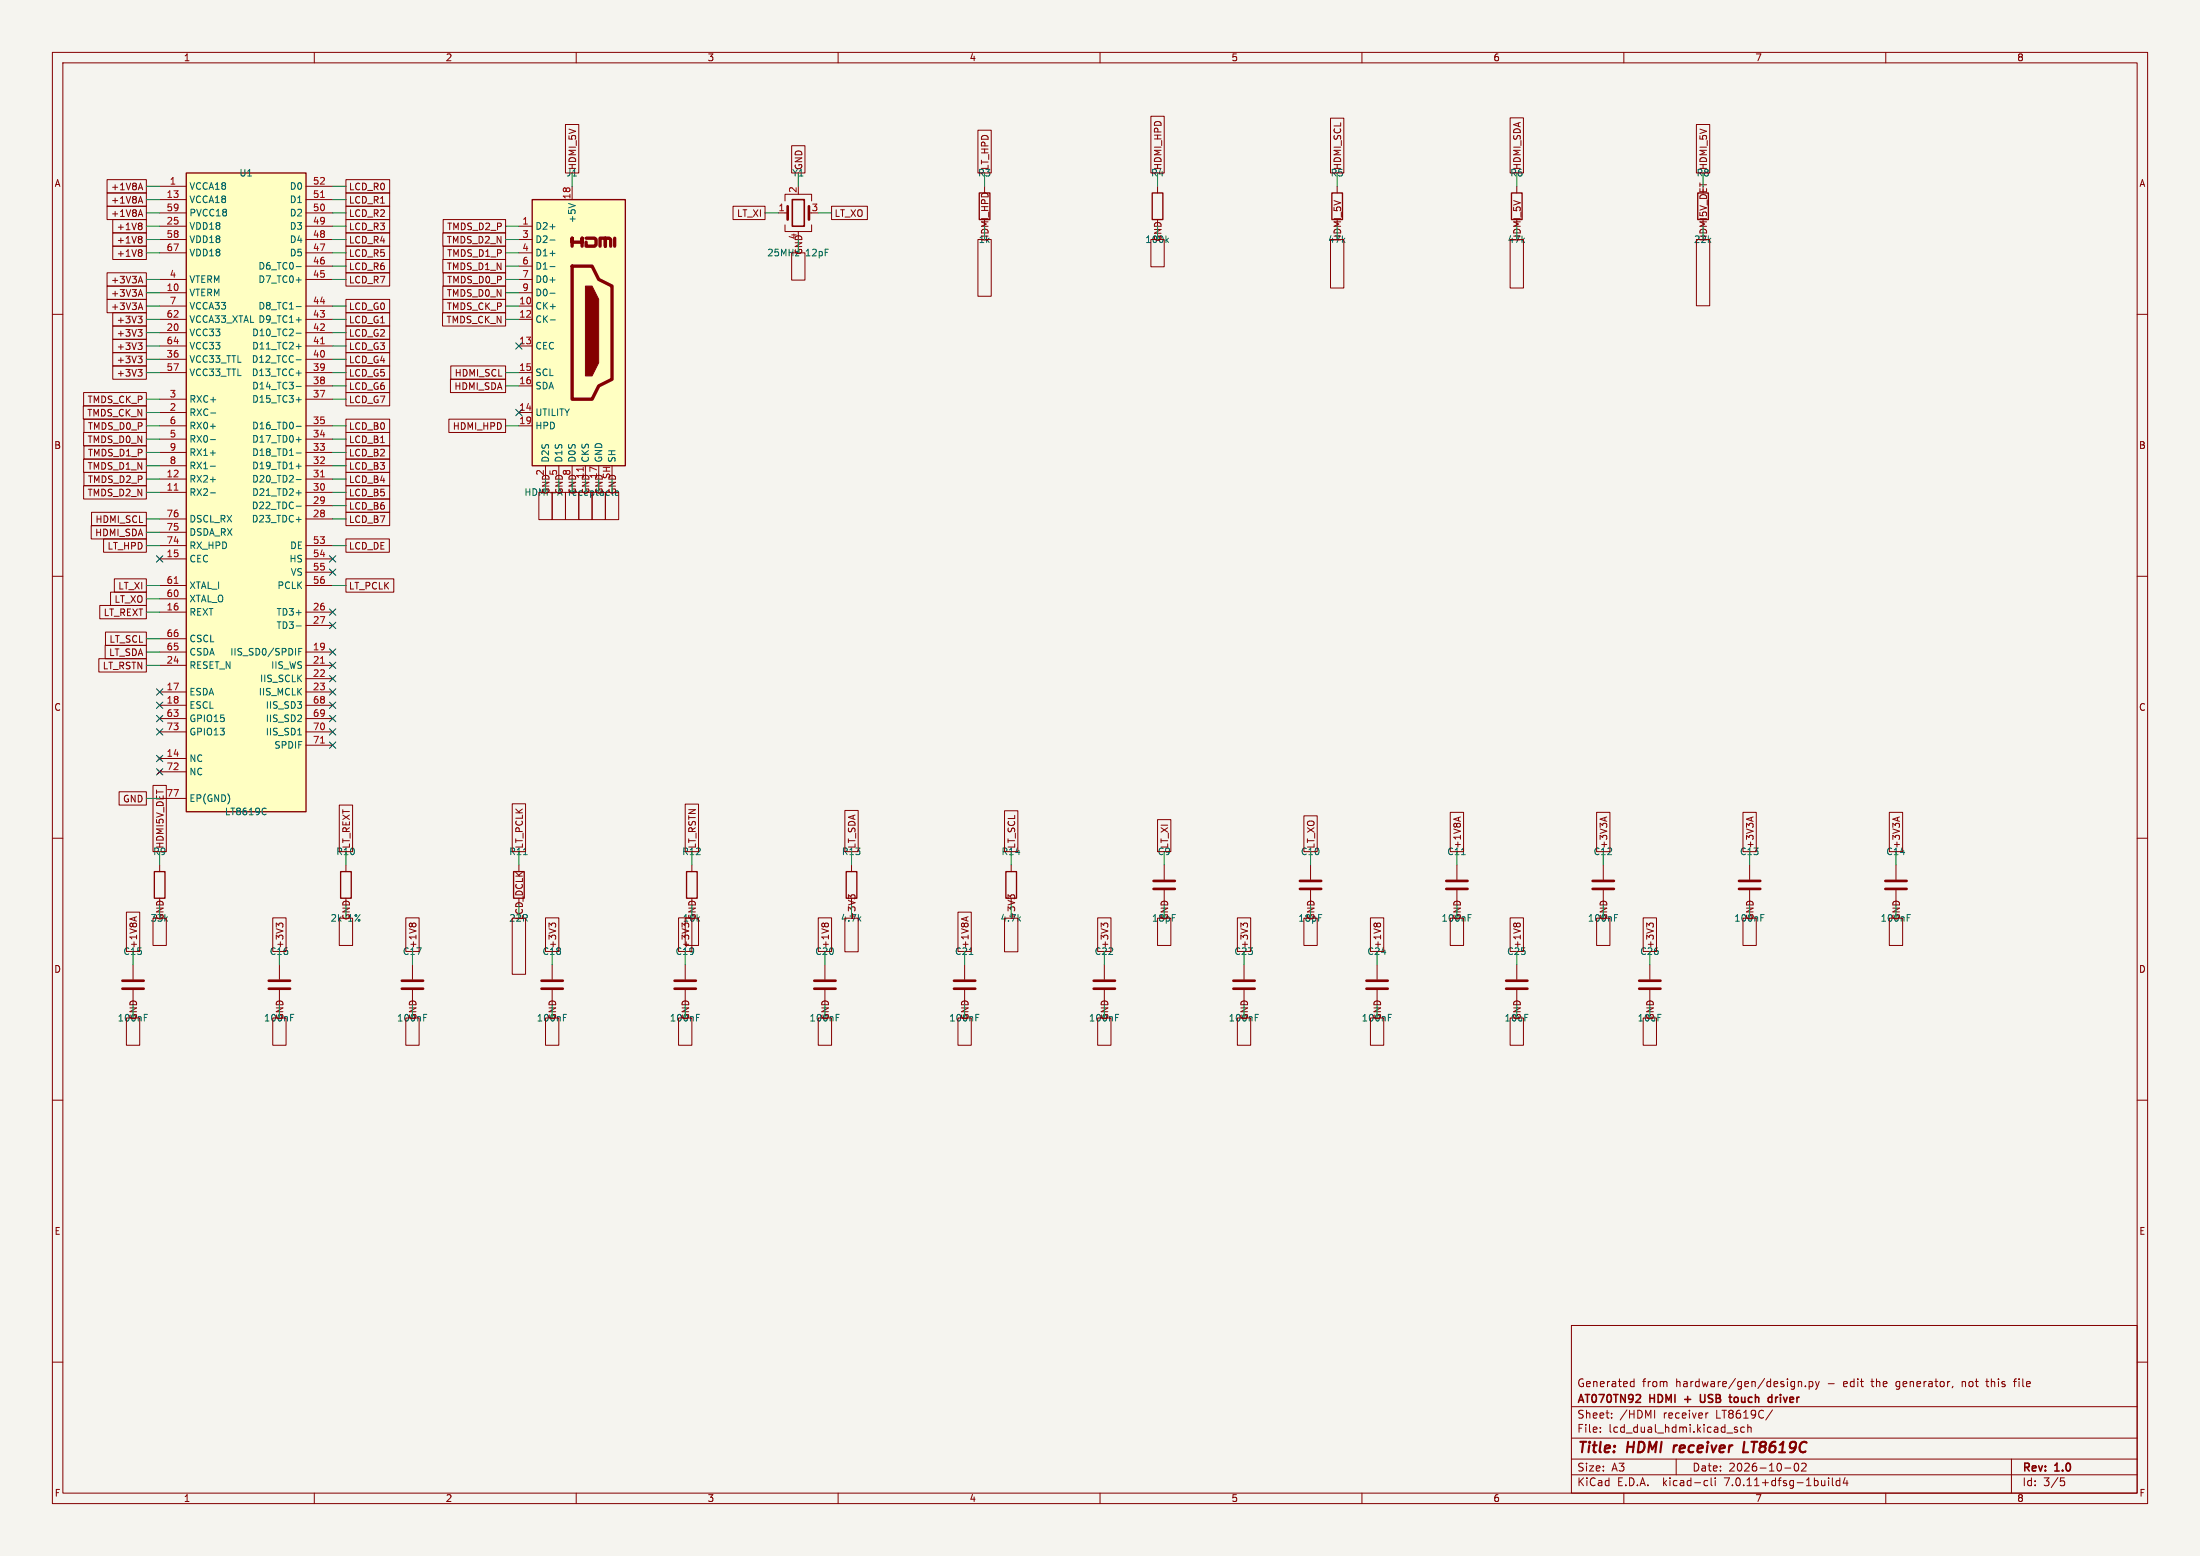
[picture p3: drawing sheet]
<svg xmlns="http://www.w3.org/2000/svg" width="420mm" height="297mm" viewBox="0 0 420 297" stroke-linecap="round" stroke-linejoin="round" font-family="sans-serif">
<path d="M0 0h420v297h-420z" fill="#f5f4ef" stroke="#f5f4ef" stroke-width=".19"/>
<g fill="none" stroke="#840000" stroke-width=".19">
<path d="M10 10h400v277h-400zM12 12h396v273h-396zM60 10v2M110 10v2M160 10v2M210 10v2M260 10v2M310 10v2M360 10v2M20.4 39.4h7.5v2.5h-7.5zM20.4 36.8h7.5v2.6h-7.5zM20.4 34.3h7.5v2.5h-7.5z"/>
<path d="M26.5 38.4h.6M26.5 35.9h.6M26.8 37.5l.4 1.3M26.8 35l.4 1.2M30.5 35.6h5.1M30.5 38.1h5.1M58.4 35.6h5.1M58.4 38.1h5.1M66 34.3h8.4v2.5h-8.4zM66 39.4h8.4v2.5h-8.4zM66 36.8h8.4v2.6h-8.4zM107.9 23.8h2.6v9.2h-2.6z"/>
<path d="M109.2 35.6v2.5M139.9 39.4h6.1v2.5h-6.1zM149.9 38.4v-1.3h5v1.3M151.1 27.8h2.6v5.2h-2.6zM158.7 39.4h6.9v2.5h-6.9zM186.7 24.9h2.5v8.1h-2.5zM188 35.6v1.2M219.7 22.2h2.6v10.8h-2.6zM221 35.6v1.2M254 22.6h2.5v10.4h-2.5zM255.3 35.6v1.2M288.3 22.5h2.5v10.5h-2.5z"/>
<path d="M289.6 35.6v1.2M323.8 23.8h2.6v9.2h-2.6zM10 60h2M20.4 57.1h7.5v2.6h-7.5zM20.4 52.1h7.5v2.5h-7.5zM20.4 54.6h7.5v2.6h-7.5zM21.5 59.7h6.4v2.5h-6.4zM21.5 41.9h6.4v2.6h-6.4zM21.5 44.4h6.4v2.6h-6.4zM21.5 47h6.4v2.5h-6.4zM26.5 58.7h.6M26.5 40.9h.6"/>
<path d="M26.5 53.6h.6M26.5 56.2h.6M26.8 57.8l.4 1.3M26.8 40l.4 1.3M26.8 52.7l.4 1.3M26.8 55.3l.4 1.3M26.9 42.6l.2 .2-.2 .3 .2 .3v.2l-.2 .3M26.9 45.1l.2 .3-.2 .3 .2 .2v.2l-.2 .3M26.9 47.7l.2 .2-.2 .3 .2 .2v.3l-.2 .2M30.5 43.2h5.1M30.5 58.4h5.1M30.5 45.7h5.1"/>
<path d="M30.5 48.3h5.1M30.5 53.3h5.1M30.5 55.9h5.1M30.5 40.6h5.1M58.4 43.2h5.1M58.4 58.4h5.1M58.4 45.7h5.1M58.4 48.3h5.1M58.4 50.8h5.1M58.4 53.3h5.1M58.4 40.6h5.1M66 41.9h8.4v2.6h-8.4z"/>
<path d="M66 44.4h8.4v2.6h-8.4zM66 59.7h8.4v2.5h-8.4zM66 57.1h8.4v2.6h-8.4zM66 52.1h8.4v2.5h-8.4zM66 49.5h8.4v2.6h-8.4zM66 47h8.4v2.5h-8.4zM84.5 59.7h12v2.5h-12zM84.5 57.1h12v2.6h-12zM84.5 49.5h12v2.6h-12zM84.5 54.6h12v2.6h-12zM84.5 44.4h12v2.6h-12zM84.6 47h11.9v2.5h-11.9z"/>
<path d="M84.6 52.1h11.9v2.5h-11.9zM84.6 41.9h11.9v2.6h-11.9zM99.1 43.2h2.5M99.1 58.4h2.5M99.1 45.7h2.5M99.1 48.3h2.5M99.1 50.8h2.5M99.1 53.3h2.5M99.1 55.9h2.5M148.6 40.6h1.8M149.9 42.9v1.3h5v-1.3M151.1 48.3h2.6v5.2h-2.6z"/>
<path d="M152.4 44.2v.3M186.7 45.7h2.5v10.8h-2.5zM219.7 45.7h2.6v5.2h-2.6zM254 45.7h2.5v9.3h-2.5zM288.3 45.7h2.5v9.3h-2.5zM323.8 45.7h2.6v12.7h-2.6zM408 60h2M15.9 77.5h12v2.5h-12zM16 74.9h11.9v2.6h-11.9zM21.5 69.8h6.4v2.6h-6.4zM21.5 67.3h6.4v2.6h-6.4zM21.5 64.8h6.4v2.5h-6.4z"/>
<path d="M21.5 62.2h6.4v2.6h-6.4zM26.3 70.5h.8l-.4 .5M26.3 68h.8l-.4 .5M26.3 65.4h.8l-.4 .5M26.3 62.9h.8l-.4 .5M26.3 60.4h.8l-.4 .4M26.9 71l.2 .2v.3l-.2 .3M26.9 60.8l.2 .3v.3l-.2 .2M26.9 63.4l.2 .2v.3l-.2 .3M26.9 65.9l.2 .3v.3l-.2 .2M26.9 68.5l.2 .2v.3l-.2 .3M30.5 61h5.1"/>
<path d="M30.5 66h5.1M30.5 78.7h5.1M30.5 71.1h5.1M30.5 63.5h5.1M30.5 76.2h5.1M30.5 68.6h5.1M58.4 61h5.1M58.4 66h5.1M58.4 71.1h5.1M58.4 73.7h5.1M58.4 63.5h5.1M58.4 76.2h5.1"/>
<path d="M58.4 68.6h5.1M66 74.9h8.4v2.6h-8.4zM66 72.4h8.4v2.5h-8.4zM66 69.8h8.4v2.6h-8.4zM66 67.3h8.4v2.6h-8.4zM66 64.8h8.4v2.5h-8.4zM66 62.2h8.4v2.6h-8.4zM86 72.4h10.5v2.5h-10.5zM86.1 69.8h10.4v2.6h-10.4zM99.1 61h2.5M99.1 66h2.5M99.1 78.7h2.5"/>
<path d="M99.1 71.1h2.5M99.1 73.7h2.5M16 92.7h11.9v2.6h-11.9zM16 87.6h11.9v2.6h-11.9zM16 82.5h11.9v2.6h-11.9zM16 90.2h11.9v2.5h-11.9zM16 85.1h11.9v2.5h-11.9zM16 80h11.9v2.6h-11.9zM17.5 97.8h10.4v2.5h-10.4zM30.5 81.3h5.1M30.5 94h5.1M30.5 91.4h5.1"/>
<path d="M30.5 99.1h5.1M30.5 88.9h5.1M30.5 86.4h5.1M30.5 83.8h5.1M58.4 81.3h5.1M58.4 94h5.1M58.4 91.4h5.1M58.4 99.1h5.1M58.4 96.5h5.1M58.4 88.9h5.1M58.4 86.4h5.1M58.4 83.8h5.1"/>
<path d="M66 87.6h8.4v2.6h-8.4zM66 85.1h8.4v2.5h-8.4zM66 82.5h8.4v2.6h-8.4zM66 80h8.4v2.6h-8.4zM66 90.2h8.4v2.5h-8.4zM66 92.7h8.4v2.6h-8.4zM66 95.2h8.4v2.6h-8.4zM66 97.8h8.4v2.5h-8.4zM85.7 80h10.8v2.6h-10.8zM99.1 81.3h2.5M102.9 94h2.5v5.2h-2.5zM104.1 88.9v2.5"/>
<path d="M105.4 94h2.6v5.2h-2.6zM106.7 88.9v2.5M107.9 94h2.6v5.2h-2.6zM109.2 88.9v2.5M110.5 94h2.5v5.2h-2.5zM111.8 88.9v2.5M113 94h2.6v5.2h-2.6zM114.3 88.9v2.5M115.6 94h2.5v5.2h-2.5zM10 110h2M17.4 100.3h10.5v2.6h-10.5zM19 115.6h8.9v2.5h-8.9z"/>
<path d="M19.8 102.9h8.1v2.5h-8.1zM21.1 113h6.8v2.6h-6.8zM21.8 110.5h6.1v2.5h-6.1zM30.5 106.7h5.1M30.5 116.8h5.1M30.5 104.1h5.1M30.5 111.8h5.1M30.5 114.3h5.1M30.5 101.6h5.1M58.4 106.7h5.1M58.4 116.8h5.1M58.4 119.4h5.1"/>
<path d="M58.4 104.1h5.1M58.4 109.2h5.1M58.4 111.8h5.1M66 102.9h8.3v2.5h-8.3zM66 110.5h9.2v2.5h-9.2zM408 110h2M18.9 125.7h9v2.6h-9zM20.1 123.2h7.8v2.5h-7.8zM20.1 120.6h7.8v2.6h-7.8zM30.5 132.1h5.1M30.5 134.6h5.1M30.5 124.5h5.1"/>
<path d="M30.5 127h5.1M30.5 137.2h5.1M30.5 121.9h5.1M30.5 139.7h5.1M58.4 132.1h5.1M58.4 134.6h5.1M58.4 124.5h5.1M58.4 127h5.1M58.4 129.5h5.1M58.4 137.2h5.1M58.4 139.7h5.1M10 160h2"/>
<path d="M22.7 151.1h5.2v2.6h-5.2zM29.2 149.9h2.6v12.7h-2.6zM30.1 144.4l.8 .8M30.1 146.9l.8 .8M30.5 144.8h5.1M30.5 147.3h5.1M30.5 152.4h5.1M30.9 144.4l-.8 .8M30.9 146.9l-.8 .8M58.4 142.2h5.1M64.8 153.7h2.5v8.9h-2.5zM97.8 153.4h2.5v9.2h-2.5z"/>
<path d="M130.8 153.5h2.6v9.1h-2.6zM161.3 154.7h2.5v7.9h-2.5zM191.8 154.8h2.5v7.8h-2.5zM221 156.4h2.5v6.2h-2.5zM248.9 155.7h2.6v6.9h-2.6zM276.9 155.1h2.5v7.5h-2.5zM278.4 156.1v.6M278.8 155.9l-1.3 .5M304.8 155.1h2.5v7.5h-2.5zM306.4 156.1v.6M306.7 155.9l-1.2 .5M332.7 155.1h2.6v7.5h-2.6z"/>
<path d="M334.3 156.1v.6M334.7 155.9l-1.3 .5M360.7 155.1h2.5v7.5h-2.5zM362.3 156.1v.6M362.6 155.9l-1.2 .5M408 160h2M24.1 174.1h2.6v7.5h-2.6zM25.7 175.1v.6M26.1 175l-1.3 .4M29.2 175.3h2.6v5.2h-2.6zM30.5 165.1v1.3M52.1 175.2h2.5v6.4h-2.5z"/>
<path d="M53.2 176.4l.3-.2h.3l.2 .2M53.2 176.6l-.5-.4v.8M64.8 175.3h2.5v5.2h-2.5zM66 165.1v1.3M77.5 175.2h2.5v6.4h-2.5zM78.1 176.4l.3-.2 .3 .2 .1-.1 .4-.1 .2 .2M97.8 175.3h2.5v10.7h-2.5zM99.1 165.1v1.3M104.1 175.2h2.6v6.4h-2.6zM105.3 176.6l-.5-.4v.8M105.3 176.4l.2-.2h.3l.3 .2M129.5 175.2h2.6v6.4h-2.6z"/>
<path d="M130.2 176.2v.8M130.8 175.3h2.6v5.2h-2.6zM132.1 165.1v1.3M156.2 175.2h2.6v6.4h-2.6zM156.9 176.4l.2-.2 .3 .2 .1-.1 .4-.1 .3 .2M161.3 175.3h2.5v6.4h-2.5zM162.4 171l.3-.2h.3l.2 .2M162.4 171.2l-.4-.4v.8M162.6 165.1v1.3M182.9 174.1h2.5v7.5h-2.5zM184.5 175.1v.6M184.8 175l-1.2 .4"/>
<path d="M191.8 175.3h2.5v6.4h-2.5zM192.9 171.2l-.5-.4v.8M192.9 171l.3-.2h.3l.2 .2M193 165.1v1.3M209.5 175.2h2.6v6.4h-2.6zM210.7 176.4l.2-.2h.3l.3 .2M210.7 176.6l-.5-.4v.8M221 175.3h2.5v5.2h-2.5zM222.2 165.1v2.8M222.2 169.9v2.8M236.2 175.2h2.6v6.4h-2.6zM237.4 176.4l.2-.2h.3l.3 .2"/>
<path d="M237.4 176.6l-.5-.4v.8M248.9 175.3h2.6v5.2h-2.6zM250.2 165.1v2.8M250.2 169.9v2.8M261.6 175.2h2.6v6.4h-2.6zM262.3 176.4l.2-.2 .3 .2 .3-.2h.2l.3 .2M276.9 175.3h2.5v5.2h-2.5zM278.1 165.1v2.8M278.1 169.9v2.8M288.3 175.2h2.5v6.4h-2.5zM289 176.4l.2-.2 .3 .2 .2-.2h.3l.2 .2M304.8 175.3h2.5v5.2h-2.5z"/>
<path d="M306.1 165.1v2.8M306.1 169.9v2.8M313.7 175.2h2.5v6.4h-2.5zM314.8 176.4l.3-.2h.3l.2 .2M314.8 176.6l-.4-.4v.8M332.7 175.3h2.6v5.2h-2.6zM334 165.1v2.8M334 169.9v2.8M360.7 175.3h2.5v5.2h-2.5zM361.9 165.1v2.8M361.9 169.9v2.8M24.1 194.3h2.6v5.2h-2.6z"/>
<path d="M25.4 184.2v2.7M25.4 189v2.8M52.1 194.3h2.5v5.2h-2.5zM53.3 184.2v2.7M53.3 189v2.8M77.5 194.3h2.5v5.2h-2.5zM78.7 184.2v2.7M78.7 189v2.8M104.1 194.3h2.6v5.2h-2.6zM105.4 184.2v2.7M105.4 189v2.8M129.5 194.3h2.6v5.2h-2.6z"/>
<path d="M130.8 184.2v2.7M130.8 189v2.8M156.2 194.3h2.6v5.2h-2.6zM157.5 184.2v2.7M157.5 189v2.8M182.9 194.3h2.5v5.2h-2.5zM184.1 184.2v2.7M184.1 189v2.8M209.5 194.3h2.6v5.2h-2.6zM210.8 184.2v2.7M210.8 189v2.8M236.2 194.3h2.6v5.2h-2.6z"/>
<path d="M237.5 184.2v2.7M237.5 189v2.8M261.6 194.3h2.6v5.2h-2.6zM262.9 184.2v2.7M262.9 189v2.8M288.3 194.3h2.5v5.2h-2.5zM289.6 184.2v2.7M289.6 189v2.8M313.7 194.3h2.5v5.2h-2.5zM315 184.2v2.7M315 189v2.8M10 210h2"/>
<path d="M408 210h2M10 260h2M300 253h108v32h-108zM408 260h2M300 278.5h108M300 274.5h108M300 268.5h108M305.5 273.2v.2M305.5 272.5v.1M307.7 270.5v.2M307.7 269.8v.1M311.4 263.8h.5"/>
<path d="M311.4 264.6h.5M311.9 263.2v1.5M315.9 269.2v1.5M320 278.5v3M326.1 269.7l-.4 .1M331.7 272.5l-.4-.1-.2 .2 .1 .2 .5 .2v.3h-.6M333 272.5l-.4-.1-.3 .3 .1 .6h.6M333.7 272.5l.2-.1 .3 .1 .1 .9M333.7 271.9v1.5M338.4 269.1l-1.3 1.9M342.7 279.4l.2-.1a.8 .8 0 0 1 .5 .7 .8 .8 0 0 1-.5 .8 1 1 0 0 1-.2-1.4zM343.3 263.8l.2-.1 .4 .1v.9"/>
<path d="M343.3 263.7v1M343.9 279.4l.6-.1 .2 .1 .1 .3-.9 1.1h.9M344.7 264.5v.2M345.4 263.8l.4-.1 .3 .3-.2 .6h-.5M345.4 263.7v1.5M346.6 263.7l.3 1M346.9 264.7l-.3 .5M347.3 263.7l-.4 1M372.8 264.6l-.1 .3M374.6 263.7v1M374.7 263.8h-.1M379.1 263.7h.6"/>
<path d="M379.3 263.2v1.3l.2 .2M384 278.5v6.5M384.4 263.7h.5M384.9 263.2l-.3 .2v1.3M60 285v2M110 285v2M160 285v2M210 285v2M260 285v2M300 281.5h108M310 285v2M325.6 282.6l.4 .1"/>
<path d="M326 283.5l-.4 .1M326.7 282.1v1.3l.2 .2M327.4 282.1v.1M327.4 282.6v1M340.7 280.2h1.2M349.1 282.1v.1M349.1 282.6v1M349.8 282.1v1.3l.2 .2M351.2 282.7l-.4-.1-.3 .3 .2 .6h.5M351.2 282.1v1.5M352.2 282l-.3 1.1h.9M352.6 282.6v1"/>
<path d="M360 285v2M393.4 282.1h.7M393.5 282.7h.4l.3 .2-.2 .6-.5 .1"/>
</g>
<path d="M319.6 275.9l-.2 1.3M333 275.2l-.2 2h.9" fill="none" stroke="#840000" stroke-width=".4"/>
<path d="M151.3 38.1h2.2v5.1h-2.2zM312.9 266.2l.3 .3-.1 .3-.8 .9h.9M324.6 266.2l.1 1.3 .2 .2 .4-.1M331.5 266.7l-.3 .1-.2 .2 .1 .5 .4 .2M339 266.7v1M339.4 266.7l-.3 .1-.1 .2" fill="none" stroke="#840000" stroke-width=".3"/>
<g fill="none" stroke="#840000" stroke-width=".51">
<path d="M150.4 39.4v2.5M154.4 39.4v2.5M220.2 169.7h4.1M220.2 168.1h4.1M248.2 169.7h4M248.2 168.1h4M276.1 169.7h4.1M276.1 168.1h4.1M304 169.7h4.1M304 168.1h4.1M332 169.7h4M332 168.1h4"/>
<path d="M359.9 169.7h4.1M359.9 168.1h4.1M23.4 188.7h4M23.4 187.2h4M51.3 188.7h4.1M51.3 187.2h4.1M76.7 188.7h4.1M76.7 187.2h4.1M103.4 188.7h4M103.4 187.2h4M128.8 188.7h4M128.8 187.2h4"/>
<path d="M155.4 188.7h4.1M155.4 187.2h4.1M182.1 188.7h4.1M182.1 187.2h4.1M208.8 188.7h4.1M208.8 187.2h4.1M235.5 188.7h4M235.5 187.2h4M260.9 188.7h4M260.9 187.2h4M287.5 188.7h4.1M287.5 187.2h4.1"/>
<path d="M312.9 188.7h4.1M312.9 187.2h4.1"/>
</g>
<g fill="none" stroke="#006464" stroke-width=".19">
<path d="M108.5 38.8l1.3 .5M56.5 50.9h1M56.5 53.4h1M56.5 58.5h1M105 43.3h1M105 45.8h1M105 48.4h1M105 50.9h1M105 53.4h1M105 56h1M222.7 45.8l.4 .5M223.1 45.5l-.5 .4"/>
<path d="M40.2 78.8h1M56.5 61.1h1M56.5 76.3h1M56.5 73.8h1M56.5 71.2h1M56.5 68.7h1M56.5 66.1h1M56.5 63.6h1M105.1 61.1h.9M40.2 94.1h.9M40.2 91.5h.9M40.2 89h.9"/>
<path d="M40.2 86.5h.9M40.2 83.9h.9M40.2 81.4h.9M56.5 94.1h1M56.5 91.5h1M56.5 99.2h1M56.5 96.6h1M56.5 89h1M56.5 86.5h1M56.5 83.9h1M56.5 81.4h1M110.8 94.6h.2"/>
<path d="M110.8 93.7h.2M115.8 94.5l.2 .1M116 93.7l-.2 .1M56.5 119.5h1M57 124.4h.4M57.6 123.8h-.6v1.2M50.6 154.2l.2 .2M50.8 155.4l-.2 .1M56.8 140.3h.8M99.9 163.1h.8M279 163.1h.7M280.3 175.2h.4"/>
<path d="M280.3 174.6h.6M308.2 175.2h.4M308.2 174.6h.6M336.2 175.2h.4M336.2 174.6h.6M364.1 175.2h.4M364.1 174.6h.6M27.5 194.2h.5M27.5 193.6h.7M55.5 194.2h.4M55.5 193.6h.6M80.9 194.2h.4"/>
<path d="M80.9 193.6h.6M107.6 194.2h.4M107.6 193.6h.6M133 194.2h.4M133 193.6h.6M159.6 194.2h.5M159.6 193.6h.6M185 182.2h.8M186.3 194.2h.4M186.3 193.6h.6M213 194.2h.4M213 193.6h.6"/>
<path d="M239.6 194.2h.5M239.6 193.6h.6M265 194.2h.5M265 193.6h.6"/>
</g>
<g fill="none" stroke="#840000" stroke-width=".25">
<path d="M35.6 33h22.8v121.9h-22.8zM101.6 38.1h17.8v50.8h-17.8zM186.9 36.8h2.1v5.1h-2.1zM220 36.8h2v5.1h-2zM254.3 36.8h2v5.1h-2zM288.5 36.8h2.1v5.1h-2.1zM324.1 36.8h2v5.1h-2zM29.5 166.4h2v5.1h-2zM65 166.4h2.1v5.1h-2.1zM98 166.4h2.1v5.1h-2.1zM131.1 166.4h2v5.1h-2zM161.5 166.4h2.1v5.1h-2.1z"/>
<path d="M192 166.4h2.1v5.1h-2.1z"/>
</g>
<g fill="#ffffc2" stroke="#ffffc2" stroke-width=".19">
<path d="M101.6 38.1h17.8v50.8h-17.8z"/>
<path d="M35.6 33h22.8v121.9h-22.8z"/>
</g>
<path d="M109.2 47v-1.5v.7h1.9v-.7v1.5M109.2 50.8h3.8l1.3 2.5 2.5 1.3v17.8l-2.5 1.3-1.3 2.5h-3.8zM111.9 45.5h1.6l.3 .2v1l-.3 .3h-1.6v-.8M114.6 47v-1.5h1v1.5v-1.5h.7l.3 .2v1.3M117.3 45.5v1.5" fill="none" stroke="#840000" stroke-width=".63"/>
<path d="M111.8 54.6h1.2l1.3 2.6v12l-1.3 2.6h-1.2z" fill="#840000" stroke="#840000" stroke-width=".19"/>
<path d="M61.2 37.7h.7M61.2 65.6h.7M33.3 93.6h.7M61.2 91h.7M111.3 89.2v.7M33.3 111.3h.7M61.2 126.6h.7M61.2 141.8h.7" fill="none" stroke="#a90000" stroke-width=".19"/>
<g fill="none" stroke="#009600" stroke-width=".19">
<path d="M27.9 38.1h2.6M27.9 35.6h2.6M63.5 38.1h2.5M63.5 35.6h2.5M109.2 33v2.6M152.4 33v2.6M188 33v2.6M221 33v2.6M255.3 33v2.6M289.6 33v2.6M325.1 33v2.6M27.9 43.2h2.6"/>
<path d="M27.9 40.6h2.6M27.9 53.3h2.6M27.9 55.9h2.6M27.9 58.4h2.6M27.9 48.3h2.6M27.9 45.7h2.6M63.5 43.2h2.5M63.5 40.6h2.5M63.5 53.3h2.5M63.5 58.4h2.5M63.5 48.3h2.5M63.5 45.7h2.5"/>
<path d="M63.5 50.8h2.5M96.5 43.2h2.6M96.5 53.3h2.6M96.5 55.9h2.6M96.5 58.4h2.6M96.5 48.3h2.6M96.5 45.7h2.6M96.5 50.8h2.6M146 40.6h2.6M156.2 40.6h2.5M27.9 78.7h2.6M27.9 71.1h2.6"/>
<path d="M27.9 68.6h2.6M27.9 76.2h2.6M27.9 66h2.6M27.9 63.5h2.6M27.9 61h2.6M63.5 73.7h2.5M63.5 71.1h2.5M63.5 68.6h2.5M63.5 76.2h2.5M63.5 66h2.5M63.5 63.5h2.5M63.5 61h2.5"/>
<path d="M96.5 73.7h2.6M96.5 71.1h2.6M96.5 61h2.6M27.9 81.3h2.6M27.9 83.8h2.6M27.9 86.4h2.6M27.9 91.4h2.6M27.9 94h2.6M27.9 99.1h2.6M27.9 88.9h2.6M63.5 81.3h2.5M63.5 83.8h2.5"/>
<path d="M63.5 86.4h2.5M63.5 96.5h2.5M63.5 91.4h2.5M63.5 94h2.5M63.5 99.1h2.5M63.5 88.9h2.5M96.5 81.3h2.6M27.9 104.1h2.6M27.9 111.8h2.6M27.9 114.3h2.6M27.9 101.6h2.6M27.9 116.8h2.6"/>
<path d="M63.5 104.1h2.5M63.5 111.8h2.5M27.9 121.9h2.6M27.9 124.5h2.6M27.9 127h2.6M27.9 152.4h2.6M30.5 162.6v2.5M66 162.6v2.5M99.1 162.6v2.5M132.1 162.6v2.5M162.6 162.6v2.5M193 162.6v2.5"/>
<path d="M222.2 162.6v2.5M250.2 162.6v2.5M278.1 162.6v2.5M306.1 162.6v2.5M334 162.6v2.5M361.9 162.6v2.5M25.4 181.6v2.6M53.3 181.6v2.6M78.7 181.6v2.6M105.4 181.6v2.6M130.8 181.6v2.6M157.5 181.6v2.6"/>
<path d="M184.1 181.6v2.6M210.8 181.6v2.6M237.5 181.6v2.6M262.9 181.6v2.6M289.6 181.6v2.6M315 181.6v2.6"/>
</g>
<g fill="none" stroke="#000084" stroke-width=".19">
<path d="M98.5 65.4l1.2 1.2M98.5 78.1l1.2 1.2M99.7 65.4l-1.2 1.2M99.7 78.1l-1.2 1.2M29.9 106.1l1.2 1.2M31.1 106.1l-1.2 1.2M62.9 106.1l1.2 1.2M62.9 108.6l1.2 1.2M62.9 116.2l1.2 1.2M62.9 118.8l1.2 1.2M64.1 106.1l-1.2 1.2M64.1 108.6l-1.2 1.2"/>
<path d="M64.1 116.2l-1.2 1.2M64.1 118.8l-1.2 1.2M29.9 134l1.2 1.2M29.9 139.1l1.2 1.2M29.9 136.6l1.2 1.2M29.9 131.5l1.2 1.2M31.1 134l-1.2 1.2M31.1 139.1l-1.2 1.2M31.1 136.6l-1.2 1.2M31.1 131.5l-1.2 1.2M62.9 128.9l1.2 1.2M62.9 131.5l1.2 1.2"/>
<path d="M62.9 123.9l1.2 1.2M62.9 134l1.2 1.2M62.9 126.4l1.2 1.2M62.9 136.6l1.2 1.2M62.9 139.1l1.2 1.2M64.1 128.9l-1.2 1.2M64.1 131.5l-1.2 1.2M64.1 123.9l-1.2 1.2M64.1 134l-1.2 1.2M64.1 126.4l-1.2 1.2M64.1 136.6l-1.2 1.2M64.1 139.1l-1.2 1.2"/>
<path d="M29.9 144.2l1.2 1.2M29.9 146.7l1.2 1.2M31.1 144.2l-1.2 1.2M31.1 146.7l-1.2 1.2M62.9 141.6l1.2 1.2M64.1 141.6l-1.2 1.2"/>
</g>
<g font-size="2.8" fill="#840000">
<text x="301" y="277.9">Title:</text>
<text x="310.6" y="277.9">HDMI</text>
<text x="320.3" y="277.9">receiver</text>
<text x="334.4" y="277.9">LT8619C</text>
</g>
<g font-size="2.1" fill="#840000">
<text x="301" y="268.2">AT070TN92</text>
<text x="301" y="265">Generated</text>
<text x="313.5" y="265">from</text>
<text x="315" y="268.2">HDMI</text>
<text x="319.9" y="265">hardware/gen/design.py</text>
<text x="322.3" y="268.2">+</text>
<text x="325.9" y="268.2">USB</text>
<text x="332.1" y="268.2">touch</text>
<text x="340.1" y="268.2">driver</text>
<text x="349" y="265">-</text>
<text x="352.2" y="265">edit</text>
<text x="357.7" y="265">the</text>
<text x="362.5" y="265">generator,</text>
<text x="375.2" y="265">not</text>
<text x="380.1" y="265">this</text>
<text x="385.5" y="265">file</text>
<text x="301" y="273.7">File:</text>
<text x="301" y="271">Sheet:</text>
<text x="307.1" y="273.7">lcd_dual_hdmi.kicad_sch</text>
<text x="309.2" y="271">/HDMI</text>
<text x="317.6" y="271">receiver</text>
<text x="327.7" y="271">LT8619C/</text>
<text x="301" y="281.1">Size:</text>
<text x="307.6" y="281.1">A3</text>
<text x="323" y="281.1">Date:</text>
<text x="330" y="281.1">2026-10-02</text>
<text x="386" y="281.3">Rev:</text>
<text x="392.4" y="281.3">1.0</text>
<text x="301" y="283.9">KiCad</text>
<text x="308.7" y="283.9">E.D.A.</text>
<text x="317.6" y="283.9">kicad-cli</text>
<text x="329.5" y="283.9">7.0.11+dfsg-1build4</text>
<text x="386" y="283.9">Id:</text>
<text x="390.1" y="283.9">3/5</text>
</g>
<g font-size="1.8" fill="#840000">
<text x="35" y="11.9">1</text>
<text x="85" y="11.9">2</text>
<text x="135" y="11.9">3</text>
<text x="185" y="11.9">4</text>
<text x="235" y="11.9">5</text>
<text x="285" y="11.9">6</text>
<text x="335" y="11.9">7</text>
<text x="385" y="11.9">8</text>
<text x="10.3" y="35.9">A</text>
<text x="108" y="33.9">J1</text>
<text x="110.2" y="32.5" transform="rotate(-90 110.2 32.5)">HDMI_5V</text>
<text x="151.1" y="33.9">Y1</text>
<text x="153.4" y="32.5" transform="rotate(-90 153.4 32.5)">GND</text>
<text x="186.6" y="33.9">R3</text>
<text x="188.9" y="32.5" transform="rotate(-90 188.9 32.5)">LT_HPD</text>
<text x="219.6" y="33.9">R4</text>
<text x="221.9" y="32.5" transform="rotate(-90 221.9 32.5)">HDMI_HPD</text>
<text x="253.9" y="33.9">R5</text>
<text x="256.2" y="32.5" transform="rotate(-90 256.2 32.5)">HDMI_SCL</text>
<text x="288.2" y="33.9">R6</text>
<text x="290.5" y="32.5" transform="rotate(-90 290.5 32.5)">HDMI_SDA</text>
<text x="323.8" y="33.9">R8</text>
<text x="326.1" y="32.5" transform="rotate(-90 326.1 32.5)">HDMI_5V</text>
<text x="408.3" y="35.9">A</text>
<text x="21.1" y="41.6">+1V8A</text>
<text x="21.1" y="39.1">+1V8A</text>
<text x="21.1" y="36.5">+1V8A</text>
<text x="66.5" y="36.5">LCD_R0</text>
<text x="66.5" y="41.6">LCD_R2</text>
<text x="66.5" y="39.1">LCD_R1</text>
<text x="140.6" y="41.6">LT_XI</text>
<text x="159.2" y="41.6">LT_XO</text>
<text x="22.2" y="44.1">+1V8</text>
<text x="22.2" y="46.7">+1V8</text>
<text x="66.5" y="44.1">LCD_R3</text>
<text x="66.5" y="46.7">LCD_R4</text>
<text x="85.2" y="46.7">TMDS_D2_N</text>
<text x="85.3" y="44.1">TMDS_D2_P</text>
<text x="152.1" y="45.8" transform="rotate(-90 152.1 45.8)">4</text>
<text x="186.7" y="46.6">1k</text>
<text x="218.5" y="46.6">100k</text>
<text x="253.4" y="46.6">47k</text>
<text x="287.7" y="46.6">47k</text>
<text x="323.3" y="46.6">22k</text>
<text x="22.2" y="49.2">+1V8</text>
<text x="66.5" y="51.8">LCD_R6</text>
<text x="66.5" y="49.2">LCD_R5</text>
<text x="85.2" y="51.8">TMDS_D1_N</text>
<text x="85.3" y="49.2">TMDS_D1_P</text>
<text x="21.1" y="59.4">+3V3A</text>
<text x="21.1" y="54.3">+3V3A</text>
<text x="21.1" y="56.8">+3V3A</text>
<text x="66.5" y="59.4">LCD_G0</text>
<text x="66.5" y="54.3">LCD_R7</text>
<text x="85.2" y="59.4">TMDS_CK_P</text>
<text x="85.2" y="56.8">TMDS_D0_N</text>
<text x="85.3" y="54.3">TMDS_D0_P</text>
<text x="22.2" y="64.5">+3V3</text>
<text x="22.2" y="61.9">+3V3</text>
<text x="66.5" y="61.9">LCD_G1</text>
<text x="66.5" y="64.5">LCD_G2</text>
<text x="85.1" y="61.9">TMDS_CK_N</text>
<text x="22.2" y="69.5">+3V3</text>
<text x="22.2" y="67">+3V3</text>
<text x="66.5" y="69.5">LCD_G4</text>
<text x="66.5" y="67">LCD_G3</text>
<text x="16.6" y="77.2">TMDS_CK_P</text>
<text x="22.2" y="72.1">+3V3</text>
<text x="66.5" y="77.2">LCD_G7</text>
<text x="66.5" y="74.6">LCD_G6</text>
<text x="66.5" y="72.1">LCD_G5</text>
<text x="86.6" y="74.6">HDMI_SDA</text>
<text x="86.7" y="72.1">HDMI_SCL</text>
<text x="16.6" y="79.7">TMDS_CK_N</text>
<text x="16.7" y="82.2">TMDS_D0_P</text>
<text x="66.5" y="82.2">LCD_B0</text>
<text x="86.3" y="82.2">HDMI_HPD</text>
<text x="10.3" y="85.9">B</text>
<text x="16.6" y="89.9">TMDS_D1_N</text>
<text x="16.6" y="84.8">TMDS_D0_N</text>
<text x="16.7" y="87.3">TMDS_D1_P</text>
<text x="66.5" y="89.9">LCD_B3</text>
<text x="66.5" y="87.3">LCD_B2</text>
<text x="66.5" y="84.8">LCD_B1</text>
<text x="408.2" y="85.9">B</text>
<text x="16.6" y="94.9">TMDS_D2_N</text>
<text x="16.7" y="92.4">TMDS_D2_P</text>
<text x="66.5" y="92.4">LCD_B4</text>
<text x="66.5" y="94.9">LCD_B5</text>
<text x="103.9" y="90.9" transform="rotate(-90 103.9 90.9)">2</text>
<text x="106.4" y="90.9" transform="rotate(-90 106.4 90.9)">5</text>
<text x="109" y="90.9" transform="rotate(-90 109 90.9)">8</text>
<text x="111.5" y="91.5" transform="rotate(-90 111.5 91.5)">11</text>
<text x="114" y="91.5" transform="rotate(-90 114 91.5)">17</text>
<text x="116.6" y="91.5" transform="rotate(-90 116.6 91.5)">SH</text>
<text x="18.1" y="100">HDMI_SCL</text>
<text x="66.5" y="97.5">LCD_B6</text>
<text x="66.5" y="100">LCD_B7</text>
<text x="18.1" y="102.6">HDMI_SDA</text>
<text x="20.4" y="105.1">LT_HPD</text>
<text x="66.5" y="105.1">LCD_DE</text>
<text x="22.5" y="112.7">LT_XI</text>
<text x="66.5" y="112.7">LT_PCLK</text>
<text x="19.7" y="117.8">LT_REXT</text>
<text x="21.8" y="115.3">LT_XO</text>
<text x="20.7" y="125.4">LT_SDA</text>
<text x="20.8" y="122.9">LT_SCL</text>
<text x="19.5" y="128">LT_RSTN</text>
<text x="10.3" y="135.9">C</text>
<text x="408.2" y="135.9">C</text>
<text x="23.4" y="153.4">GND</text>
<text x="29.1" y="163.4">R9</text>
<text x="31.4" y="162.1" transform="rotate(-90 31.4 162.1)">HDMI5V_DET</text>
<text x="64.1" y="163.4">R10</text>
<text x="67" y="162.1" transform="rotate(-90 67 162.1)">LT_REXT</text>
<text x="97.1" y="163.4">R11</text>
<text x="100" y="162.1" transform="rotate(-90 100 162.1)">LT_PCLK</text>
<text x="130.1" y="163.4">R12</text>
<text x="133" y="162.1" transform="rotate(-90 133 162.1)">LT_RSTN</text>
<text x="160.6" y="163.4">R13</text>
<text x="163.5" y="162.1" transform="rotate(-90 163.5 162.1)">LT_SDA</text>
<text x="191.1" y="163.4">R14</text>
<text x="194" y="162.1" transform="rotate(-90 194 162.1)">LT_SCL</text>
<text x="220.9" y="163.4">C9</text>
<text x="223.2" y="162.1" transform="rotate(-90 223.2 162.1)">LT_XI</text>
<text x="248.2" y="163.4">C10</text>
<text x="251.1" y="162.1" transform="rotate(-90 251.1 162.1)">LT_XO</text>
<text x="279.1" y="162.1" transform="rotate(-90 279.1 162.1)">+1V8A</text>
<text x="307" y="162.1" transform="rotate(-90 307 162.1)">+3V3A</text>
<text x="335" y="162.1" transform="rotate(-90 335 162.1)">+3V3A</text>
<text x="362.9" y="162.1" transform="rotate(-90 362.9 162.1)">+3V3A</text>
<text x="28.7" y="176.1">33k</text>
<text x="63" y="176.1">2k</text>
<text x="66.4" y="176.1">1%</text>
<text x="97.1" y="176.1">22R</text>
<text x="130.3" y="176.1">10k</text>
<text x="160.4" y="176.1">4.7k</text>
<text x="190.9" y="176.1">4.7k</text>
<text x="10.3" y="185.9">D</text>
<text x="26.4" y="181.1" transform="rotate(-90 26.4 181.1)">+1V8A</text>
<text x="54.3" y="181.1" transform="rotate(-90 54.3 181.1)">+3V3</text>
<text x="79.7" y="181.1" transform="rotate(-90 79.7 181.1)">+1V8</text>
<text x="106.4" y="181.1" transform="rotate(-90 106.4 181.1)">+3V3</text>
<text x="131.8" y="181.1" transform="rotate(-90 131.8 181.1)">+3V3</text>
<text x="158.4" y="181.1" transform="rotate(-90 158.4 181.1)">+1V8</text>
<text x="185.1" y="181.1" transform="rotate(-90 185.1 181.1)">+1V8A</text>
<text x="211.8" y="181.1" transform="rotate(-90 211.8 181.1)">+3V3</text>
<text x="238.4" y="181.1" transform="rotate(-90 238.4 181.1)">+3V3</text>
<text x="263.8" y="181.1" transform="rotate(-90 263.8 181.1)">+1V8</text>
<text x="290.5" y="181.1" transform="rotate(-90 290.5 181.1)">+1V8</text>
<text x="315.9" y="181.1" transform="rotate(-90 315.9 181.1)">+3V3</text>
<text x="408.2" y="185.9">D</text>
<text x="287.1" y="195.2">10uF</text>
<text x="312.5" y="195.2">10uF</text>
<text x="10.3" y="235.9">E</text>
<text x="408.3" y="235.9">E</text>
<text x="10.3" y="285.9">F</text>
<text x="35" y="286.9">1</text>
<text x="85" y="286.9">2</text>
<text x="135" y="286.9">3</text>
<text x="185" y="286.9">4</text>
<text x="235" y="286.9">5</text>
<text x="285" y="286.9">6</text>
<text x="335" y="286.9">7</text>
<text x="385" y="286.9">8</text>
<text x="408.3" y="285.9">F</text>
</g>
<g font-size="1.8" fill="#a90000">
<text x="32.3" y="35.3">1</text>
<text x="59.6" y="35.3">52</text>
<text x="31.7" y="37.8">13</text>
<text x="31.7" y="40.4">59</text>
<text x="59.6" y="40.4">50</text>
<text x="59.6" y="37.8">51</text>
<text x="109" y="38.1" transform="rotate(-90 109 38.1)">18</text>
<text x="148.5" y="40.4">1</text>
<text x="152.1" y="36.9" transform="rotate(-90 152.1 36.9)">2</text>
<text x="154.9" y="40.4">3</text>
<text x="31.7" y="42.9">25</text>
<text x="31.7" y="45.5">58</text>
<text x="59.6" y="45.5">48</text>
<text x="59.6" y="42.9">49</text>
<text x="99.6" y="42.9">1</text>
<text x="99.6" y="45.5">3</text>
<text x="31.7" y="48">67</text>
<text x="32.3" y="53.1">4</text>
<text x="59.6" y="53.1">45</text>
<text x="59.6" y="50.5">46</text>
<text x="59.6" y="48">47</text>
<text x="99.6" y="48">4</text>
<text x="99.6" y="50.5">6</text>
<text x="99.6" y="53.1">7</text>
<text x="31.7" y="55.6">10</text>
<text x="32.3" y="58.2">7</text>
<text x="59.6" y="58.2">44</text>
<text x="99" y="58.2">10</text>
<text x="99.6" y="55.6">9</text>
<text x="31.7" y="63.2">20</text>
<text x="31.7" y="60.7">62</text>
<text x="31.7" y="65.8">64</text>
<text x="59.6" y="65.8">41</text>
<text x="59.6" y="63.2">42</text>
<text x="59.6" y="60.7">43</text>
<text x="99" y="60.7">12</text>
<text x="99" y="65.8">13</text>
<text x="31.7" y="68.3">36</text>
<text x="31.7" y="70.9">57</text>
<text x="59.6" y="70.9">39</text>
<text x="59.6" y="68.3">40</text>
<text x="99" y="70.9">15</text>
<text x="32.3" y="75.9">3</text>
<text x="59.6" y="75.9">37</text>
<text x="59.6" y="73.4">38</text>
<text x="99" y="73.4">16</text>
<text x="32.3" y="78.5">2</text>
<text x="32.3" y="83.6">5</text>
<text x="32.3" y="81">6</text>
<text x="59.6" y="83.6">34</text>
<text x="59.6" y="81">35</text>
<text x="99" y="78.5">14</text>
<text x="99" y="81">19</text>
<text x="32.3" y="88.6">8</text>
<text x="32.3" y="86.1">9</text>
<text x="59.6" y="88.6">32</text>
<text x="59.6" y="86.1">33</text>
<text x="31.7" y="93.7">11</text>
<text x="31.7" y="91.2">12</text>
<text x="59.6" y="93.7">30</text>
<text x="59.6" y="91.2">31</text>
<text x="31.7" y="101.3">75</text>
<text x="31.7" y="98.8">76</text>
<text x="59.6" y="98.8">28</text>
<text x="59.6" y="96.3">29</text>
<text x="31.7" y="106.4">15</text>
<text x="31.7" y="103.9">74</text>
<text x="59.6" y="103.9">53</text>
<text x="59.6" y="106.4">54</text>
<text x="31.7" y="111.5">61</text>
<text x="59.6" y="109">55</text>
<text x="59.6" y="111.5">56</text>
<text x="31.7" y="116.6">16</text>
<text x="31.7" y="114">60</text>
<text x="59.6" y="116.6">26</text>
<text x="59.6" y="119.1">27</text>
<text x="31.7" y="124.2">65</text>
<text x="31.7" y="121.7">66</text>
<text x="59.6" y="124.2">19</text>
<text x="31.7" y="131.8">17</text>
<text x="31.7" y="126.7">24</text>
<text x="59.6" y="126.7">21</text>
<text x="59.6" y="129.3">22</text>
<text x="59.6" y="131.8">23</text>
<text x="31.7" y="134.4">18</text>
<text x="31.7" y="136.9">63</text>
<text x="59.6" y="134.4">68</text>
<text x="59.6" y="136.9">69</text>
<text x="31.7" y="139.4">73</text>
<text x="59.6" y="139.4">70</text>
<text x="59.6" y="142">71</text>
<text x="31.7" y="144.5">14</text>
<text x="31.7" y="147.1">72</text>
<text x="31.7" y="152.1">77</text>
</g>
<g font-size="1.8" fill="#006464">
<text x="45.6" y="33.9">U1</text>
<text x="36.1" y="36.4">VCCA18</text>
<text x="36.1" y="39">VCCA18</text>
<text x="36.1" y="41.5">PVCC18</text>
<text x="55.2" y="41.5">D2</text>
<text x="55.2" y="39">D1</text>
<text x="55.2" y="36.4">D0</text>
<text x="36.1" y="44">VDD18</text>
<text x="36.1" y="46.6">VDD18</text>
<text x="55.2" y="46.6">D4</text>
<text x="55.2" y="44">D3</text>
<text x="102.1" y="44">D2+</text>
<text x="102.1" y="46.6">D2-</text>
<text x="110.1" y="42.7" transform="rotate(-90 110.1 42.7)">+5V</text>
<text x="36.1" y="49.1">VDD18</text>
<text x="49.2" y="51.7">D6_TC0-</text>
<text x="55.2" y="49.1">D5</text>
<text x="102.1" y="49.1">D1+</text>
<text x="102.1" y="51.7">D1-</text>
<text x="146.4" y="49.1">25MHz</text>
<text x="153.8" y="49.1">12pF</text>
<text x="36.1" y="56.7">VTERM</text>
<text x="36.1" y="54.2">VTERM</text>
<text x="36.1" y="59.3">VCCA33</text>
<text x="49.2" y="59.3">D8_TC1-</text>
<text x="49.2" y="54.2">D7_TC0+</text>
<text x="102.1" y="59.3">CK+</text>
<text x="102.1" y="54.2">D0+</text>
<text x="102.1" y="56.7">D0-</text>
<text x="36.1" y="64.4">VCC33</text>
<text x="36.1" y="61.8">VCCA33_XTAL D9_TC1+</text>
<text x="48" y="64.4">D10_TC2-</text>
<text x="102.1" y="61.8">CK-</text>
<text x="36.1" y="69.4">VCC33_TTL</text>
<text x="36.1" y="72">VCC33_TTL</text>
<text x="36.1" y="66.9">VCC33</text>
<text x="48" y="72">D13_TCC+</text>
<text x="48" y="69.4">D12_TCC-</text>
<text x="48" y="66.9">D11_TC2+</text>
<text x="102.1" y="66.9">CEC</text>
<text x="102.1" y="72">SCL</text>
<text x="36.1" y="77.1">RXC+</text>
<text x="48" y="77.1">D15_TC3+</text>
<text x="48" y="74.5">D14_TC3-</text>
<text x="102.1" y="74.5">SDA</text>
<text x="36.1" y="79.6">RXC-</text>
<text x="36.1" y="82.1">RX0+</text>
<text x="48" y="82.1">D16_TD0-</text>
<text x="102.1" y="79.6">UTILITY</text>
<text x="102.1" y="82.1">HPD</text>
<text x="36.1" y="84.7">RX0-</text>
<text x="36.1" y="89.8">RX1-</text>
<text x="36.1" y="87.2">RX1+</text>
<text x="48" y="89.8">D19_TD1+</text>
<text x="48" y="87.2">D18_TD1-</text>
<text x="48" y="84.7">D17_TD0+</text>
<text x="105" y="88.4" transform="rotate(-90 105 88.4)">D2S</text>
<text x="107.5" y="88.4" transform="rotate(-90 107.5 88.4)">D1S</text>
<text x="110.1" y="88.4" transform="rotate(-90 110.1 88.4)">D0S</text>
<text x="112.6" y="88.4" transform="rotate(-90 112.6 88.4)">CKS</text>
<text x="115.2" y="88.4" transform="rotate(-90 115.2 88.4)">GND</text>
<text x="117.7" y="88.4" transform="rotate(-90 117.7 88.4)">SH</text>
<text x="36.1" y="94.8">RX2-</text>
<text x="36.1" y="92.3">RX2+</text>
<text x="48" y="94.8">D21_TD2+</text>
<text x="48" y="92.3">D20_TD2-</text>
<text x="100" y="94.8">HDMI-A</text>
<text x="36.1" y="99.9">DSCL_RX</text>
<text x="48" y="99.9">D23_TDC+</text>
<text x="48" y="97.4">D22_TDC-</text>
<text x="36.1" y="107.5">CEC</text>
<text x="36.1" y="105">RX_HPD</text>
<text x="36.1" y="102.5">DSDA_RX</text>
<text x="55.2" y="107.5">HS</text>
<text x="55.3" y="105">DE</text>
<text x="36.1" y="112.6">XTAL_I</text>
<text x="52.9" y="112.6">PCLK</text>
<text x="55.4" y="110.1">VS</text>
<text x="36.1" y="117.7">REXT</text>
<text x="36.1" y="115.2">XTAL_O</text>
<text x="52.7" y="117.7">TD3+</text>
<text x="36.1" y="125.3">CSDA</text>
<text x="36.1" y="122.8">CSCL</text>
<text x="43.9" y="125.3">IIS_SD0/SPDIF</text>
<text x="52.7" y="120.2">TD3-</text>
<text x="36.1" y="127.9">RESET_N</text>
<text x="49.5" y="130.4">IIS_SCLK</text>
<text x="51.7" y="127.9">IIS_WS</text>
<text x="36.1" y="132.9">ESDA</text>
<text x="36.1" y="135.5">ESCL</text>
<text x="49.3" y="132.9">IIS_MCLK</text>
<text x="50.6" y="135.5">IIS_SD3</text>
<text x="36.1" y="138">GPIO15</text>
<text x="36.1" y="140.6">GPIO13</text>
<text x="50.6" y="138">IIS_SD2</text>
<text x="50.6" y="140.6">IIS_SD1</text>
<text x="52.3" y="143.1">SPDIF</text>
<text x="36.1" y="145.6">NC</text>
<text x="36.1" y="148.2">NC</text>
<text x="36.1" y="153.3">EP(GND)</text>
<text x="42.8" y="155.8">LT8619C</text>
<text x="276.2" y="163.4">C11</text>
<text x="304.1" y="163.4">C12</text>
<text x="332.1" y="163.4">C13</text>
<text x="360" y="163.4">C14</text>
<text x="219.8" y="176.1">18pF</text>
<text x="247.8" y="176.1">18pF</text>
<text x="275.1" y="176.1">100nF</text>
<text x="303" y="176.1">100nF</text>
<text x="331" y="176.1">100nF</text>
<text x="358.9" y="176.1">100nF</text>
<text x="23.5" y="182.5">C15</text>
<text x="51.4" y="182.5">C16</text>
<text x="76.8" y="182.5">C17</text>
<text x="103.5" y="182.5">C18</text>
<text x="128.9" y="182.5">C19</text>
<text x="155.5" y="182.5">C20</text>
<text x="182.2" y="182.5">C21</text>
<text x="208.9" y="182.5">C22</text>
<text x="235.5" y="182.5">C23</text>
<text x="260.9" y="182.5">C24</text>
<text x="287.6" y="182.5">C25</text>
<text x="313" y="182.5">C26</text>
<text x="22.4" y="195.2">100nF</text>
<text x="50.3" y="195.2">100nF</text>
<text x="75.7" y="195.2">100nF</text>
<text x="102.4" y="195.2">100nF</text>
<text x="127.8" y="195.2">100nF</text>
<text x="154.4" y="195.2">100nF</text>
<text x="181.1" y="195.2">100nF</text>
<text x="207.8" y="195.2">100nF</text>
<text x="234.5" y="195.2">100nF</text>
<text x="259.9" y="195.2">100nF</text>
</g>
<g font-size="1.8" fill="#009600">
<text x="188.9" y="46.2" transform="rotate(-90 188.9 46.2)">HDMI_HPD</text>
<text x="221.9" y="46.2" transform="rotate(-90 221.9 46.2)">GND</text>
<text x="256.2" y="46.2" transform="rotate(-90 256.2 46.2)">HDMI_5V</text>
<text x="290.5" y="46.2" transform="rotate(-90 290.5 46.2)">HDMI_5V</text>
<text x="326.1" y="46.2" transform="rotate(-90 326.1 46.2)">HDMI5V_DET</text>
<text x="153.4" y="48.7" transform="rotate(-90 153.4 48.7)">GND</text>
<text x="105.1" y="94.5" transform="rotate(-90 105.1 94.5)">GND</text>
<text x="107.6" y="94.5" transform="rotate(-90 107.6 94.5)">GND</text>
<text x="110.2" y="94.5" transform="rotate(-90 110.2 94.5)">GND</text>
<text x="112.7" y="94.5" transform="rotate(-90 112.7 94.5)">GND</text>
<text x="115.3" y="94.5" transform="rotate(-90 115.3 94.5)">GND</text>
<text x="117.8" y="94.5" transform="rotate(-90 117.8 94.5)">GND</text>
<text x="31.4" y="175.7" transform="rotate(-90 31.4 175.7)">GND</text>
<text x="67" y="175.7" transform="rotate(-90 67 175.7)">GND</text>
<text x="100" y="175.7" transform="rotate(-90 100 175.7)">LCD_DCLK</text>
<text x="133" y="175.7" transform="rotate(-90 133 175.7)">GND</text>
<text x="163.5" y="175.7" transform="rotate(-90 163.5 175.7)">+3V3</text>
<text x="194" y="175.7" transform="rotate(-90 194 175.7)">+3V3</text>
<text x="223.2" y="175.7" transform="rotate(-90 223.2 175.7)">GND</text>
<text x="251.1" y="175.7" transform="rotate(-90 251.1 175.7)">GND</text>
<text x="279.1" y="175.7" transform="rotate(-90 279.1 175.7)">GND</text>
<text x="307" y="175.7" transform="rotate(-90 307 175.7)">GND</text>
<text x="335" y="175.7" transform="rotate(-90 335 175.7)">GND</text>
<text x="362.9" y="175.7" transform="rotate(-90 362.9 175.7)">GND</text>
<text x="26.4" y="194.8" transform="rotate(-90 26.4 194.8)">GND</text>
<text x="54.3" y="194.8" transform="rotate(-90 54.3 194.8)">GND</text>
<text x="79.7" y="194.8" transform="rotate(-90 79.7 194.8)">GND</text>
<text x="106.4" y="194.8" transform="rotate(-90 106.4 194.8)">GND</text>
<text x="131.8" y="194.8" transform="rotate(-90 131.8 194.8)">GND</text>
<text x="158.4" y="194.8" transform="rotate(-90 158.4 194.8)">GND</text>
<text x="185.1" y="194.8" transform="rotate(-90 185.1 194.8)">GND</text>
<text x="211.8" y="194.8" transform="rotate(-90 211.8 194.8)">GND</text>
<text x="238.4" y="194.8" transform="rotate(-90 238.4 194.8)">GND</text>
<text x="263.8" y="194.8" transform="rotate(-90 263.8 194.8)">GND</text>
<text x="290.5" y="194.8" transform="rotate(-90 290.5 194.8)">GND</text>
<text x="315.9" y="194.8" transform="rotate(-90 315.9 194.8)">GND</text>
</g>
</svg>
